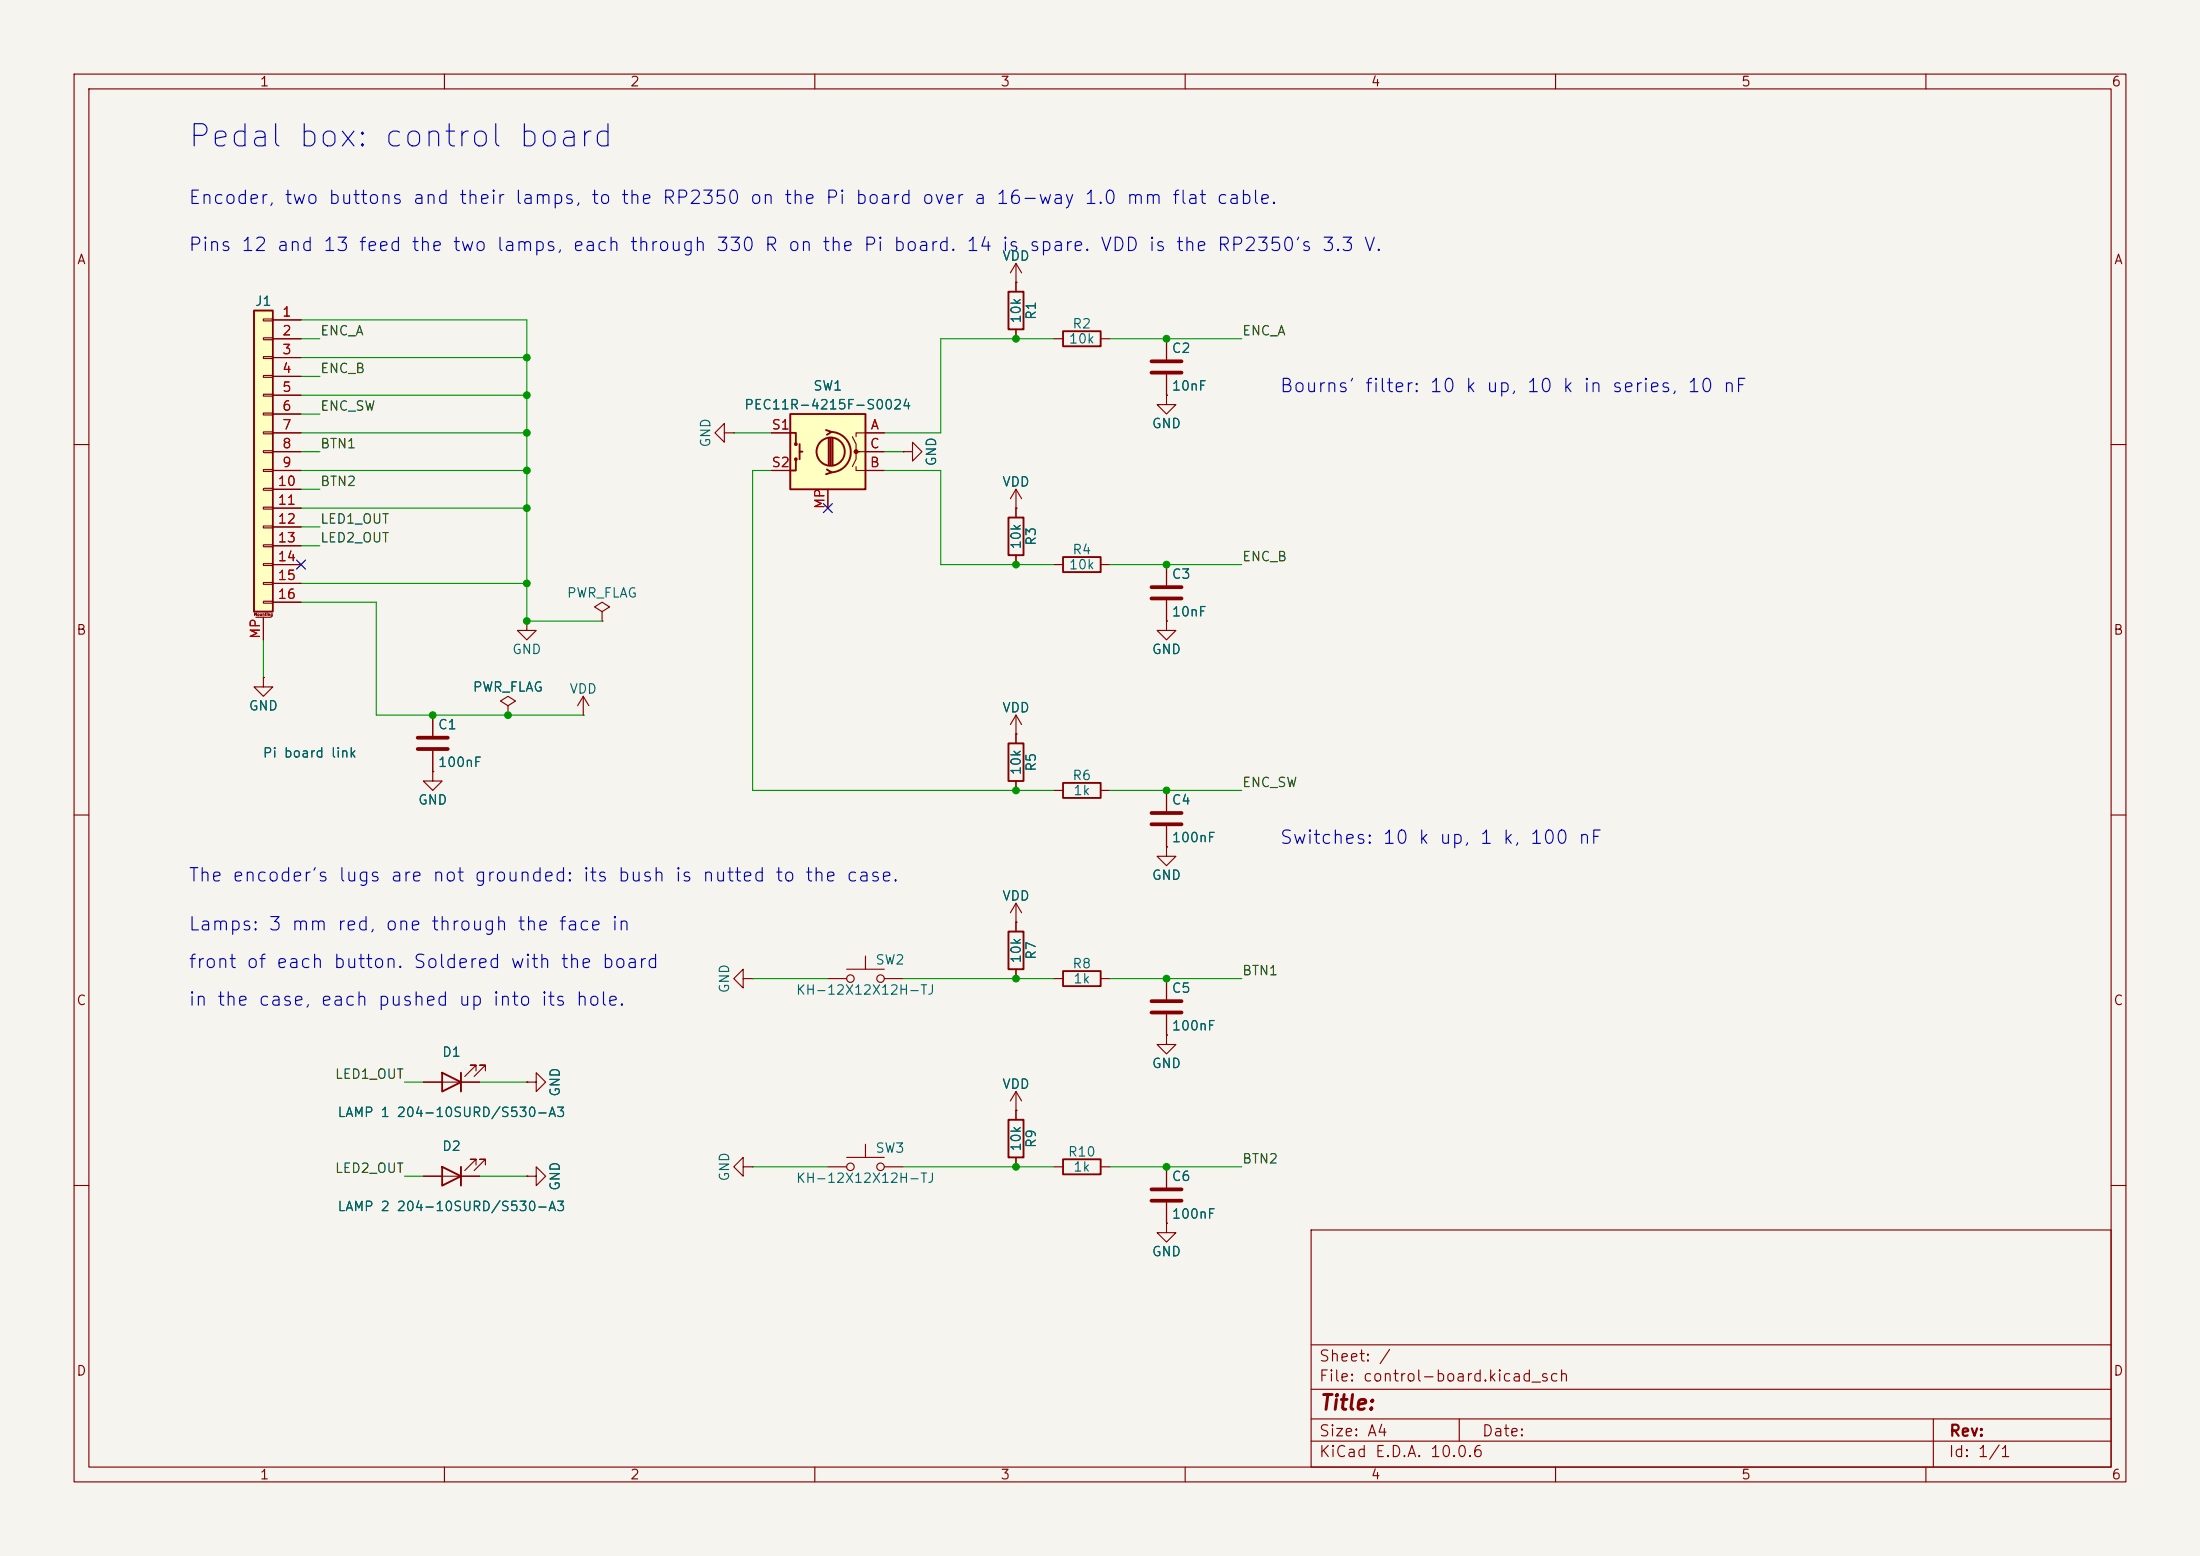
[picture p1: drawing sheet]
<svg xmlns="http://www.w3.org/2000/svg" width="297mm" height="210mm" viewBox="0 0 297 210" stroke-linecap="round" stroke-linejoin="round" font-family="sans-serif">
<path d="M0 0h297v210h-297z" fill="#f5f4ef" stroke="#f5f4ef" stroke-width=".14"/>
<g fill="none" stroke="#840000" stroke-width=".15">
<path d="M10 10h277v190h-277zM12 12h273v186h-273zM60 10v2M110 10v2M160 10v2M210 10v2M260 10v2M157.5 53.3v1.3h1.2l-1.2 1.3-1.3-1.3h1.3M157.5 53.3h.1M157.5 45.7v2.8M157.5 50.5v2.8M10 60h2"/>
<path d="M121.9 61h1.3v-1.3l1.3 1.3-1.3 1.2v-1.2M121.9 61h.1M137.2 68.6h.1M137.2 66v3.9M137.2 74.9v1.3M137.2 66l-.8 1.3M137.2 66l.7 1.3M142.2 76.2h1.3M148.6 76.2h1.3M157.5 76.2v2.8M285 60h2M35.6 91.4v1.3h1.2l-1.2 1.3-1.3-1.3h1.3"/>
<path d="M35.6 91.4h.1M137.2 99.1h.1M137.2 96.5v3.8M137.2 96.5l-.8 1.3M137.2 96.5l.7 1.3M157.5 83.8v1.3h1.2l-1.2 1.3-1.3-1.3h1.3M157.5 83.8h.1M157.5 81v2.8M10 110h2M137.2 105.4v1.3M142.2 106.7h1.3M148.6 106.7h1.3"/>
<path d="M157.5 114.3v1.3h1.2l-1.2 1.2-1.3-1.2h1.3M157.5 114.3h.1M157.5 106.7v2.8M157.5 111.5v2.8M285 110h2M137.2 124.5h.1M137.2 121.9v3.8M137.2 130.8v1.3M137.2 121.9l-.8 1.3M137.2 121.9l.7 1.3M142.2 132.1h1.3M148.6 132.1h1.3"/>
<path d="M57.1 158.8h7.7M57.1 146.1h7.7M64.3 157.2v-.7h-.8h.8l-1.6 1.5M64.3 144.5v-.7h-.8h.8l-1.6 1.5M65.5 157.2v-.7h-.7h.7l-1.5 1.5M65.5 144.5v-.7h-.7h.7l-1.5 1.5M71.1 146.1h1.3v-1.3l1.3 1.3-1.3 1.2v-1.2M71.1 146.1h.1M71.1 158.8h1.3v-1.3l1.3 1.3-1.3 1.2v-1.2M71.1 158.8h.1M100.3 157.5v-1.3l-1.2 1.3 1.2 1.3v-1.3h1.3M101.6 157.5h.1"/>
<path d="M111.8 157.5h2.5M114.3 156.2h5.1M116.8 154.4v1.8M119.4 157.5h2.5M137.2 149.9h.1M137.2 147.3v3.8M137.2 156.2v1.3M137.2 147.3l-.8 1.3M137.2 147.3l.7 1.3M142.2 157.5h1.3M148.6 157.5h1.3M157.5 157.5v2.8"/>
<path d="M10 160h2M157.5 165.1v1.3h1.2l-1.2 1.2-1.3-1.2h1.3M157.5 165.1h.1M157.5 162.3v2.8M177 166h108v32h-108zM285 160h2M60 198v2M110 198v2M160 198v2M177 194.5h108M177 191.5h108M177 187.5h108"/>
<path d="M177 181.5h108M197 191.5v3M210 198v2M260 198v2M261 191.5v6.5"/>
<circle cx="114.8" cy="157.5" r=".51"/>
<circle cx="118.9" cy="157.5" r=".51"/>
</g>
<path d="M155.4 48.8h4.1M155.4 50.3h4.1M155.4 79.2h4.1M155.4 80.8h4.1M155.4 109.7h4.1M155.4 111.3h4.1M155.4 160.5h4.1M155.4 162.1h4.1" fill="none" stroke="#840000" stroke-width=".51"/>
<path d="M136.1 69.9h2.1v5h-2.1zM143.5 75.2h5.1v2h-5.1zM136.1 100.3h2.1v5.1h-2.1zM143.5 105.7h5.1v2h-5.1zM136.1 125.7h2.1v5.1h-2.1zM143.5 131.1h5.1v2h-5.1zM59.7 157.5l2.5 1.3-2.5 1.2zM59.7 144.8l2.5 1.3-2.5 1.2zM62.2 144.8v2.5M62.2 157.5v2.5M136.1 151.1h2.1v5.1h-2.1zM143.5 156.5h5.1v2h-5.1z" fill="none" stroke="#840000" stroke-width=".25"/>
<path d="M106.7 55.9h10.1v10.1h-10.1z" fill="#ffffc2"/>
<g fill="none" stroke="#840000" stroke-width=".25">
<path d="M136.1 39.4h2.1v5.1h-2.1zM106.7 55.9h10.1v10.1h-10.1zM106.7 58.4h.7v1.5M107.9 59.9v2.1M111.5 58l.8 .3-.7 .4M111.9 59.2v3.5M112.1 58.3a2.73 2.73 0 0 1 2.8 2.7 2.73 2.73 0 0 1-2.8 2.8M112.1 59.2v3.5M112.4 59.2v3.5M143.5 44.7h5.1v2h-5.1zM107.4 62v1.5h-.7M107.9 61h.4"/>
<path d="M111.6 63.4l.7 .4-.8 .2"/>
<circle cx="107.4" cy="59.9" r=".13"/>
<circle cx="107.4" cy="62" r=".13"/>
<circle cx="112.1" cy="61" r="1.9"/>
</g>
<g fill="none" stroke="#840000" stroke-width=".15">
<path d="M137.2 38.1h.1M137.2 35.6v3.8M137.2 35.6l-.8 1.2M137.2 35.6l.7 1.2M97.8 58.4v-1.2l-1.3 1.2 1.3 1.3v-1.3h1.3M99.1 58.4h.1M104.1 58.4h2.6M115.1 58.9l.5 1v1.1h.5M119.4 58.4h-3.8v.5M137.2 44.5v1.2M142.2 45.7h1.3M148.6 45.7h1.3"/>
<path d="M104.1 63.5h2.6M111.8 66v2.6M115.6 63v.5h3.8M119.4 61h-3.8v1l-.5 1M58.4 96.5v2.8M68.6 95.3l1-.7-1-.6-1 .6 1 .7v1.2M68.6 96.5h.1M71.1 83.8v1.3h1.3l-1.3 1.3-1.3-1.3h1.3M71.1 83.8h.1M78.7 96.5h.1M78.7 94l-.7 1.3M78.7 94l.8 1.3"/>
<path d="M78.7 94v2.5M81.3 82.6l1-.7-1-.6-1 .6 1 .7v1.2M81.3 83.8h.1M58.4 104.1v1.3h1.3l-1.3 1.3-1.3-1.3h1.3M58.4 104.1h.1M58.4 101.3v2.8M100.3 132.1v-1.3l-1.2 1.3 1.2 1.3v-1.3h1.3M101.6 132.1h.1M111.8 132.1h2.5M114.3 130.8h5.1M116.8 129v1.8M119.4 132.1h2.5"/>
<path d="M157.5 139.7v1.3h1.2l-1.2 1.2-1.3-1.2h1.3M157.5 139.7h.1M157.5 132.1v2.8M157.5 136.9v2.8"/>
<circle cx="114.8" cy="132.1" r=".51"/>
<circle cx="118.9" cy="132.1" r=".51"/>
</g>
<circle cx="115.6" cy="61" r=".25" fill="#840000" stroke="#840000" stroke-width=".15"/>
<path d="M56.4 99.6h4.1M56.4 101.1h4.1M155.4 135.1h4.1M155.4 136.7h4.1" fill="none" stroke="#840000" stroke-width=".51"/>
<path d="M34.3 41.9h2.5v40.7h-2.5z" fill="#ffffc2"/>
<path d="M34.3 41.9h2.5v40.7h-2.5z" fill="none" stroke="#840000" stroke-width=".25"/>
<g fill="none" stroke="#840000" stroke-width=".15">
<path d="M137.2 38.1h.1M137.2 38.1v1.3M35.6 43.1h1.2v.2h-1.2zM35.6 45.6h1.2v.2h-1.2zM35.6 48.1h1.2v.3h-1.2zM35.6 50.7h1.2v.2h-1.2zM35.6 53.2h1.2v.3h-1.2zM35.6 55.8h1.2v.2h-1.2zM35.6 58.3h1.2v.2h-1.2zM36.8 43.2h3.8M36.8 45.7h3.8M36.8 48.3h3.8"/>
<path d="M36.8 50.8h3.8M36.8 53.3h3.8M36.8 55.9h3.8M36.8 58.4h3.8M104.1 58.4h2.6M116.8 58.4h2.6M137.2 44.5v1.2M157.5 53.3h.1M157.5 45.7v2.8M157.5 50.5v2.8M35.6 60.8h1.2v.3h-1.2zM35.6 63.4h1.2v.2h-1.2z"/>
<path d="M35.6 65.9h1.2v.3h-1.2zM35.6 68.5h1.2v.2h-1.2zM35.6 71h1.2v.2h-1.2zM35.6 73.5h1.2v.3h-1.2zM35.6 76.1h1.2v.2h-1.2zM35.6 78.6h1.2v.3h-1.2zM36.8 61h3.8M36.8 63.5h3.8M36.8 66h3.8M36.8 68.6h3.8M36.8 71.1h3.8M36.8 73.7h3.8"/>
<path d="M36.8 76.2h3.8M36.8 78.7h3.8M104.1 63.5h2.6M111.8 66v2.6M116.8 61h2.6M116.8 63.5h2.6M121.9 61h.1M137.2 68.6h.1M137.2 68.6v1.3M137.2 74.9v1.3M157.5 76.2v2.8M34.5 83.3h2.1"/>
<path d="M35.6 81.2h1.2v.2h-1.2zM35.6 91.4h.1M35.6 83.3v3.1M36.8 81.3h3.8M58.4 96.5v2.8M68.6 96.5h.1M137.2 99.1h.1M137.2 99.1v1.2M157.5 83.8h.1M157.5 81v2.8M58.4 104.1h.1M58.4 101.3v2.8"/>
<path d="M137.2 105.4v1.3M157.5 114.3h.1M157.5 106.7v2.8M157.5 111.5v2.8M137.2 124.5h.1M137.2 124.5v1.2M137.2 130.8v1.3M157.5 139.7h.1M157.5 132.1v2.8M157.5 136.9v2.8M57.1 158.8h2.6M57.1 146.1h2.6"/>
<path d="M62.2 158.8h2.6M62.2 146.1h2.6M71.1 146.1h.1M71.1 158.8h.1M137.2 149.9h.1M137.2 149.9v1.2M137.2 156.2v1.3M157.5 157.5v2.8M157.5 165.1h.1M157.5 162.3v2.8"/>
</g>
<g fill="none" stroke="#009600" stroke-width=".15">
<path d="M40.6 45.7h2.6M40.6 55.9h2.6M40.6 43.2h30.5v40.6h10.2M40.6 50.8h2.6M40.6 58.4h30.5M40.6 48.3h30.5M40.6 53.3h30.5M99.1 58.4h5M142.2 45.7h-15.2v12.7h-7.6M149.9 45.7h17.7M40.6 71.1h2.6M40.6 66h2.6"/>
<path d="M40.6 61h2.6M40.6 68.6h30.5M40.6 63.5h30.5M40.6 78.7h30.5M40.6 73.7h2.6M104.1 63.5h-2.5v43.2h40.6M119.4 61h2.5M119.4 63.5h7.6v12.7h15.2M149.9 76.2h17.7M35.6 86.4v5M40.6 81.3h10.2v15.2h27.9M149.9 106.7h17.7"/>
<path d="M101.6 132.1h10.2M121.9 132.1h20.3M149.9 132.1h17.7M54.6 146.1h2.5M54.6 158.8h2.5M64.8 146.1h6.3M64.8 158.8h6.3M101.6 157.5h10.2M121.9 157.5h20.3M149.9 157.5h17.7"/>
</g>
<path d="M40 75.6l1.2 1.2M41.2 75.6l-1.2 1.2M111.2 68l1.2 1.2M112.4 68l-1.2 1.2" fill="none" stroke="#000084" stroke-width=".15"/>
<g fill="#009600" stroke="#009600" stroke-width=".14">
<circle cx="137.2" cy="157.5" r=".46"/>
<circle cx="157.5" cy="157.5" r=".46"/>
<circle cx="157.5" cy="132.1" r=".46"/>
<circle cx="71.1" cy="78.7" r=".46"/>
<circle cx="71.1" cy="83.8" r=".46"/>
<circle cx="71.1" cy="68.6" r=".46"/>
<circle cx="58.4" cy="96.5" r=".46"/>
<circle cx="68.6" cy="96.5" r=".46"/>
<circle cx="137.2" cy="106.7" r=".46"/>
<circle cx="137.2" cy="132.1" r=".46"/>
<circle cx="157.5" cy="45.7" r=".46"/>
<circle cx="137.2" cy="45.7" r=".46"/>
<circle cx="157.5" cy="106.7" r=".46"/>
<circle cx="137.2" cy="76.2" r=".46"/>
<circle cx="157.5" cy="76.2" r=".46"/>
<circle cx="71.1" cy="48.3" r=".46"/>
<circle cx="71.1" cy="53.3" r=".46"/>
<circle cx="71.1" cy="58.4" r=".46"/>
<circle cx="71.1" cy="63.5" r=".46"/>
</g>
<text font-size="3" fill="#0000c2" x="25.2" y="20.6">Pedal box: control board</text>
<text font-size="2" fill="#840000" x="178" y="190.8">Title:</text>
<g font-size="1.8" fill="#0000c2">
<text x="25.3" y="28">Encoder, two buttons and their lamps, to the RP2350 on the Pi board over a 16-way 1.0 mm flat cable.</text>
<text x="25.3" y="34.4">Pins 12 and 13 feed the two lamps, each through 330 R on the Pi board. 14 is spare. VDD is the RP2350's 3.3 V.</text>
<text x="172.6" y="53.4">Bourns' filter: 10 k up, 10 k in series, 10 nF</text>
<text x="25.3" y="119.4">The encoder's lugs are not grounded: its bush is nutted to the case.</text>
<text x="172.6" y="114.4">Switches: 10 k up, 1 k, 100 nF</text>
<text x="25.3" y="126.1">Lamps: 3 mm red, one through the face in</text>
<text x="25.3" y="131.1">front of each button. Soldered with the board</text>
<text x="25.3" y="136.2">in the case, each pushed up into its hole.</text>
</g>
<g font-size="1.5" fill="#840000">
<text x="178" y="184.1">Sheet: /</text>
<text x="178" y="186.8">File: control-board.kicad_sch</text>
<text x="178" y="197">KiCad E.D.A. 10.0.6</text>
<text x="178" y="194.2">Size: A4</text>
<text x="200" y="194.2">Date:</text>
<text x="263" y="197">Id: 1/1</text>
<text x="263" y="194.2">Rev:</text>
</g>
<g font-size="1.3" fill="#840000">
<text x="35" y="12">1</text>
<text x="85" y="12">2</text>
<text x="135" y="12">3</text>
<text x="185" y="12">4</text>
<text x="235" y="12">5</text>
<text x="285" y="12">6</text>
<text x="10.3" y="36">A</text>
<text x="285.3" y="36">A</text>
<text x="10.2" y="86">B</text>
<text x="285.2" y="86">B</text>
<text x="10.2" y="136">C</text>
<text x="285.2" y="136">C</text>
<text x="10.2" y="186">D</text>
<text x="285.2" y="186">D</text>
<text x="35" y="200">1</text>
<text x="85" y="200">2</text>
<text x="135" y="200">3</text>
<text x="185" y="200">4</text>
<text x="235" y="200">5</text>
<text x="285" y="200">6</text>
</g>
<g font-size="1.3" fill="#006464">
<text x="135.2" y="35.5">VDD</text>
<text x="34.3" y="41.6">J1</text>
<text x="138.1" y="43.8" transform="rotate(-90 138.1 43.8)">10k</text>
<text x="140.2" y="43.3" transform="rotate(-90 140.2 43.3)">R1</text>
<text x="144.2" y="46.7">10k</text>
<text x="144.7" y="44.7">R2</text>
<text x="158.1" y="48">C2</text>
<text x="109.7" y="53">SW1</text>
<text x="158.1" y="53">10nF</text>
<text x="100.4" y="55.6">PEC11R-4215F-S0024</text>
<text x="155.4" y="58.1">GND</text>
<text x="96.2" y="60.5" transform="rotate(-90 96.2 60.5)">GND</text>
<text x="126.7" y="63" transform="rotate(-90 126.7 63)">GND</text>
<text x="135.2" y="66">VDD</text>
<text x="138.1" y="74.2" transform="rotate(-90 138.1 74.2)">10k</text>
<text x="140.2" y="73.8" transform="rotate(-90 140.2 73.8)">R3</text>
<text x="144.2" y="77.2">10k</text>
<text x="144.7" y="75.1">R4</text>
<text x="76.4" y="81">PWR_FLAG</text>
<text x="158.1" y="78.4">C3</text>
<text x="158.1" y="83.5">10nF</text>
<text x="69.1" y="88.6">GND</text>
<text x="155.4" y="88.6">GND</text>
<text x="63.7" y="93.7">PWR_FLAG</text>
<text x="76.8" y="93.9">VDD</text>
<text x="33.5" y="96.2">GND</text>
<text x="59" y="98.8">C1</text>
<text x="135.2" y="96.5">VDD</text>
<text x="35.4" y="102.6">Pi board link</text>
<text x="59" y="103.8">100nF</text>
<text x="138.1" y="104.7" transform="rotate(-90 138.1 104.7)">10k</text>
<text x="140.2" y="104.2" transform="rotate(-90 140.2 104.2)">R5</text>
<text x="144.7" y="105.6">R6</text>
<text x="144.8" y="107.6">1k</text>
<text x="56.4" y="108.9">GND</text>
<text x="158.1" y="108.9">C4</text>
<text x="158.1" y="114">100nF</text>
<text x="155.4" y="119.1">GND</text>
<text x="135.2" y="121.9">VDD</text>
<text x="118.1" y="130.5">SW2</text>
<text x="138.1" y="130.1" transform="rotate(-90 138.1 130.1)">10k</text>
<text x="140.2" y="129.6" transform="rotate(-90 140.2 129.6)">R7</text>
<text x="144.7" y="131">R8</text>
<text x="98.8" y="134.1" transform="rotate(-90 98.8 134.1)">GND</text>
<text x="107.4" y="134.6">KH-12X12X12H-TJ</text>
<text x="144.8" y="133">1k</text>
<text x="158.1" y="134.3">C5</text>
<text x="59.6" y="142.9">D1</text>
<text x="158.1" y="139.4">100nF</text>
<text x="75.9" y="148.1" transform="rotate(-90 75.9 148.1)">GND</text>
<text x="135.2" y="147.3">VDD</text>
<text x="155.4" y="144.5">GND</text>
<text x="45.5" y="151.1">LAMP 1 204-10SURD/S530-A3</text>
<text x="59.6" y="155.6">D2</text>
<text x="118.1" y="155.9">SW3</text>
<text x="138.1" y="155.5" transform="rotate(-90 138.1 155.5)">10k</text>
<text x="140.2" y="155" transform="rotate(-90 140.2 155)">R9</text>
<text x="75.9" y="160.8" transform="rotate(-90 75.9 160.8)">GND</text>
<text x="98.8" y="159.5" transform="rotate(-90 98.8 159.5)">GND</text>
<text x="107.4" y="160">KH-12X12X12H-TJ</text>
<text x="144.1" y="156.4">R10</text>
<text x="144.8" y="158.4">1k</text>
<text x="158.1" y="159.7">C6</text>
<text x="45.5" y="163.8">LAMP 2 204-10SURD/S530-A3</text>
<text x="158.1" y="164.8">100nF</text>
<text x="155.4" y="169.9">GND</text>
</g>
<g font-size="1.3" fill="#a90000">
<text x="38" y="43">1</text>
<text x="38" y="45.6">2</text>
<text x="38" y="48.1">3</text>
<text x="38" y="50.7">4</text>
<text x="38" y="53.2">5</text>
<text x="38" y="55.7">6</text>
<text x="38" y="58.3">7</text>
<text x="104.1" y="58.3">S1</text>
<text x="117.4" y="58.3">A</text>
<text x="37.4" y="65.9">10</text>
<text x="38" y="60.8">8</text>
<text x="38" y="63.4">9</text>
<text x="104.1" y="63.4">S2</text>
<text x="117.3" y="63.4">B</text>
<text x="117.3" y="60.8">C</text>
<text x="37.4" y="68.4">11</text>
<text x="37.4" y="71">12</text>
<text x="111.6" y="68.8" transform="rotate(-90 111.6 68.8)">MP</text>
<text x="37.4" y="73.5">13</text>
<text x="37.4" y="76.1">14</text>
<text x="37.4" y="78.6">15</text>
<text x="37.4" y="81.1">16</text>
<text x="35.4" y="86.3" transform="rotate(-90 35.4 86.3)">MP</text>
</g>
<g font-size="1.3" fill="#0f0f0f">
<text x="43.2" y="45.6">ENC_A</text>
<text x="167.6" y="45.6">ENC_A</text>
<text x="43.2" y="50.7">ENC_B</text>
<text x="43.2" y="55.8">ENC_SW</text>
<text x="43.2" y="60.8">BTN1</text>
<text x="43.2" y="65.9">BTN2</text>
<text x="43.2" y="71">LED1_OUT</text>
<text x="43.2" y="73.5">LED2_OUT</text>
<text x="167.6" y="76.1">ENC_B</text>
<text x="167.6" y="106.6">ENC_SW</text>
<text x="167.6" y="132">BTN1</text>
<text x="45.1" y="145.9">LED1_OUT</text>
<text x="45.1" y="158.6">LED2_OUT</text>
<text x="167.6" y="157.4">BTN2</text>
</g>
<text font-size=".4" fill="#840000" x="34.2" y="83.2">Mounting</text>
</svg>
